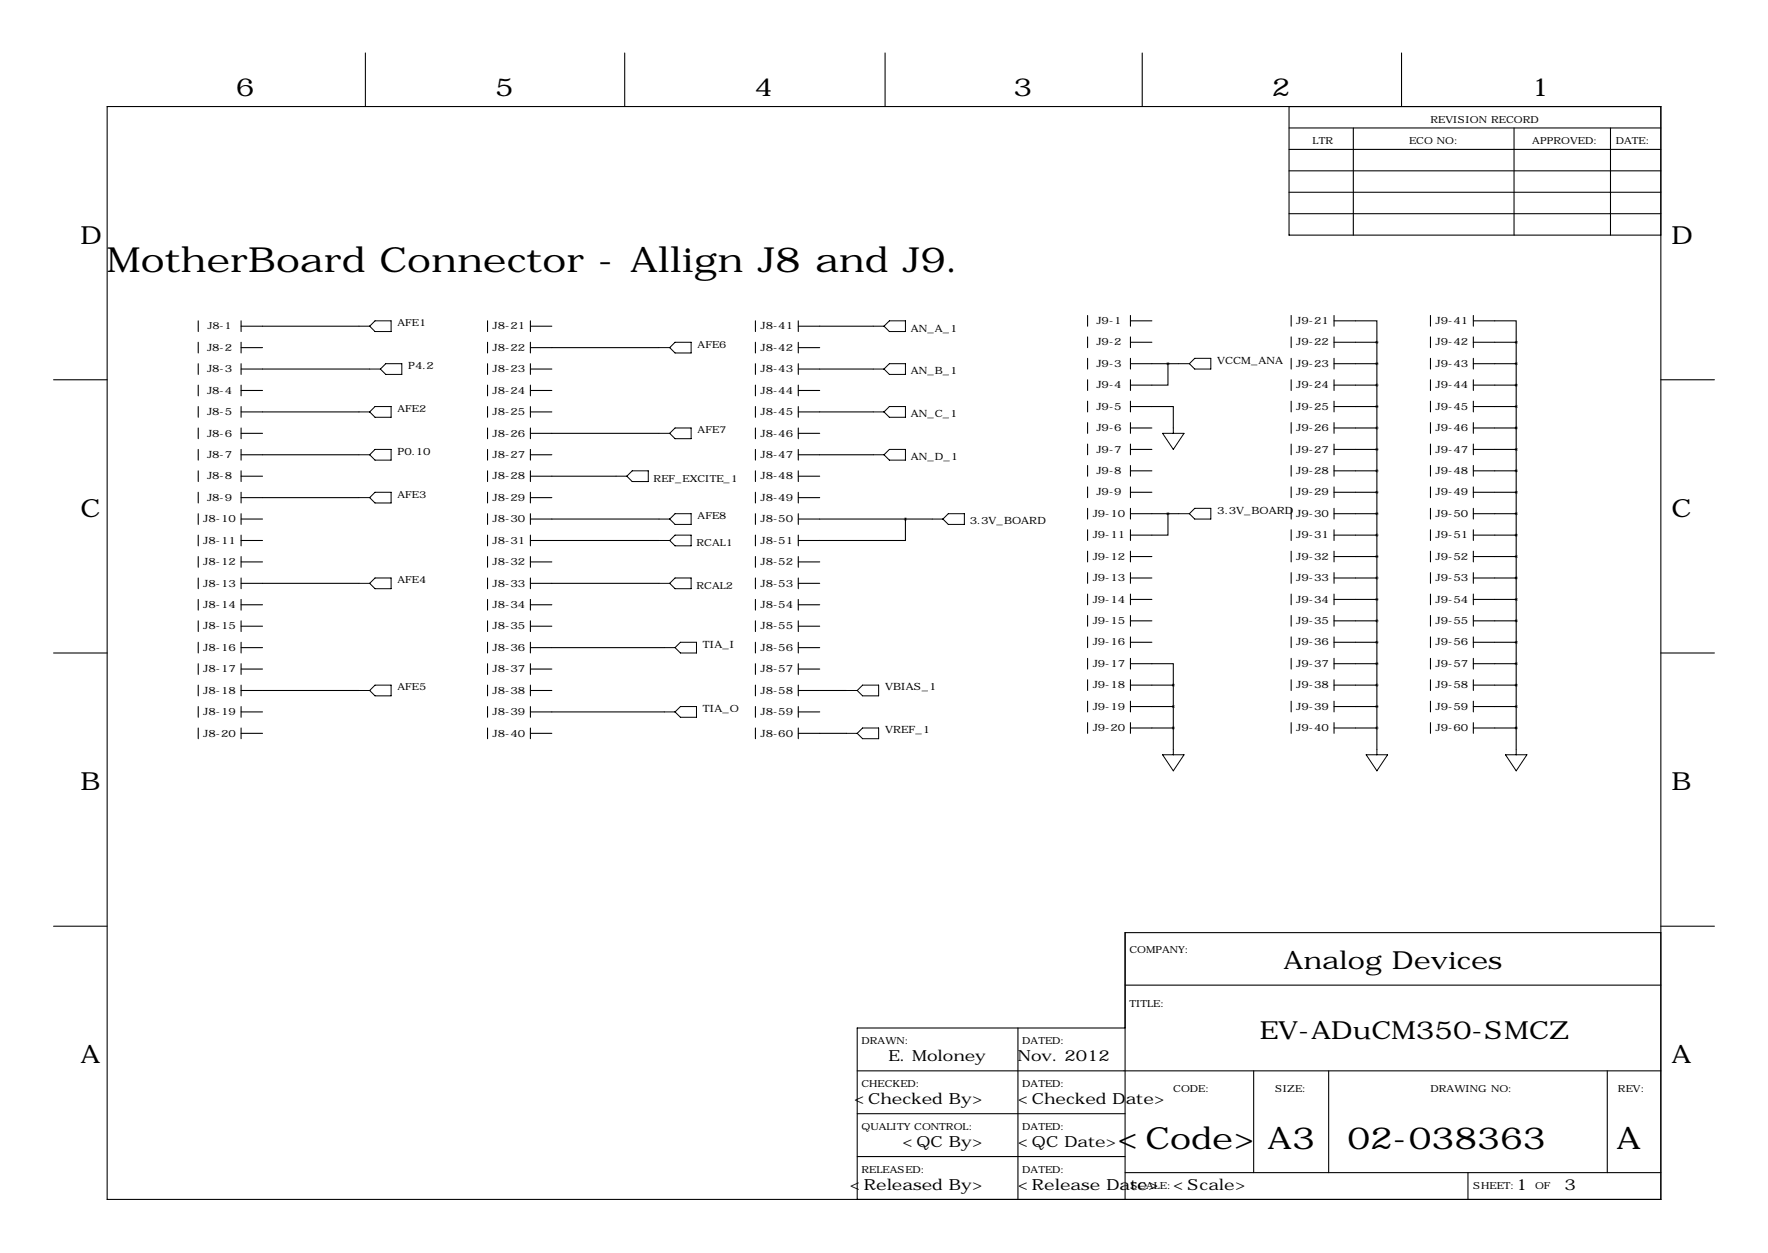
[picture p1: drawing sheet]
<svg xmlns="http://www.w3.org/2000/svg" width="419mm" height="297mm" viewBox="0 0 419 297" stroke-linecap="round" stroke-linejoin="round" font-family="sans-serif">
<g fill="none" stroke="#000" stroke-width=".25">
<path d="M86.6 12.6v12.7M148.1 12.6v12.7M209.8 12.6v12.7M270.8 12.6v12.7M332.2 12.6v12.7M25.4 25.3h368.3v259h-368.3zM305.6 30.3h88.1M305.6 35.4h88.1M305.6 25.3v30.4h88.1M320.8 30.3v25.4M358.9 30.3v25.4M381.8 30.3v25.4"/>
<path d="M305.6 40.5h88.1M305.6 45.6h88.1M305.6 50.7h88.1M47 76.1v2.5M57.1 76.1v2.5M57.1 77.3h28M115.6 76.1v2.5M125.7 77.3h5.1M125.7 76.1v2.5M179.1 76.1v2.5M189.2 77.3h17.8M189.2 76.1v2.5"/>
<path d="M257.8 74.8v2.5M257.8 79.9v2.5M268 74.8v2.5M268 79.9v2.5M268 76.1h5M306.1 74.8v2.5M306.1 79.9v2.5M316.2 76.1h10.2v5M316.2 74.8v2.5M316.2 79.9v2.5M339.1 74.8v2.5M339.1 79.9v2.5"/>
<path d="M349.2 76.1h10.2v5M349.2 74.8v2.5M349.2 79.9v2.5M12.7 90h12.7M47 81.1v2.6M47 86.2v2.6M47 91.3v2.5M47 96.4v2.5M57.1 81.1v2.6M57.1 86.2v2.6M57.1 91.3v2.5M57.1 96.4v2.5"/>
<path d="M57.1 82.4h5.1M57.1 87.5h30.5M57.1 92.6h5.1M57.1 97.6h28M115.6 81.1v2.6M115.6 86.2v2.6M115.6 91.3v2.5M115.6 96.4v2.5M125.7 82.4h30.5M125.7 87.5h5.1M125.7 92.6h5.1M125.7 97.6h5.1"/>
<path d="M125.7 81.1v2.6M125.7 86.2v2.6M125.7 91.3v2.5M125.7 96.4v2.5M179.1 81.1v2.6M179.1 86.2v2.6M179.1 91.3v2.5M179.1 96.4v2.5M189.2 82.4h5.1M189.2 87.5h17.8M189.2 92.6h5.1M189.2 97.6h17.8"/>
<path d="M189.2 81.1v2.6M189.2 86.2v2.6M189.2 91.3v2.5M189.2 96.4v2.5M257.8 84.9v2.6M257.8 90v2.6M257.8 95.1v2.5M268 96.4h10.1v5.1M268 84.9v2.6M268 90v2.6M268 95.1v2.5M268 81.1h5"/>
<path d="M268 86.2h11.4M276.9 86.2v5.1h-8.9M306.1 84.9v2.6M306.1 90v2.6M306.1 95.1v2.5M316.2 81.1h10.2M316.2 86.2h10.2M316.2 91.3h10.2M316.2 96.4h10.2M316.2 84.9v2.6M316.2 90v2.6M316.2 95.1v2.5"/>
<path d="M326.4 81.1v96.6M339.1 84.9v2.6M339.1 90v2.6M339.1 95.1v2.5M349.2 81.1h10.2M349.2 86.2h10.2M349.2 91.3h10.2M349.2 96.4h10.2M349.2 84.9v2.6M349.2 90v2.6M349.2 95.1v2.5M359.4 81.1v96.6"/>
<path d="M393.7 90h12.7M47 101.5v2.5M47 106.5v2.6M47 111.6v2.6M47 116.7v2.5M57.1 101.5v2.5M57.1 106.5v2.6M57.1 111.6v2.6M57.1 116.7v2.5M57.1 102.7h5.1M57.1 107.8h28M57.1 112.9h5.1"/>
<path d="M57.1 118h28M115.6 101.5v2.5M115.6 106.5v2.6M115.6 111.6v2.6M115.6 116.7v2.5M125.7 102.7h30.5M125.7 107.8h5.1M125.7 112.9h20.3M125.7 118h5.1M125.7 101.5v2.5M125.7 106.5v2.6M125.7 111.6v2.6"/>
<path d="M125.7 116.7v2.5M179.1 101.5v2.5M179.1 106.5v2.6M179.1 111.6v2.6M179.1 116.7v2.5M189.2 102.7h5.1M189.2 107.8h17.8M189.2 112.9h5.1M189.2 118h5.1M189.2 101.5v2.5M189.2 106.5v2.6M189.2 111.6v2.6"/>
<path d="M189.2 116.7v2.5M257.8 100.2v2.5M257.8 105.3v2.5M257.8 110.3v2.6M257.8 115.4v2.6M268 100.2v2.5M268 105.3v2.5M268 110.3v2.6M268 115.4v2.6M268 101.5h5M268 106.5h5M268 111.6h5"/>
<path d="M268 116.7h5M306.1 100.2v2.5M306.1 105.3v2.5M306.1 110.3v2.6M306.1 115.4v2.6M316.2 101.5h10.2M316.2 106.5h10.2M316.2 111.6h10.2M316.2 116.7h10.2M316.2 100.2v2.5M316.2 105.3v2.5M316.2 110.3v2.6"/>
<path d="M316.2 115.4v2.6M339.1 100.2v2.5M339.1 105.3v2.5M339.1 110.3v2.6M339.1 115.4v2.6M349.2 101.5h10.2M349.2 106.5h10.2M349.2 111.6h10.2M349.2 116.7h10.2M349.2 100.2v2.5M349.2 105.3v2.5M349.2 110.3v2.6"/>
<path d="M349.2 115.4v2.6M47 121.8v2.5M47 126.9v2.5M47 131.9v2.6M47 137v2.6M57.1 121.8v2.5M57.1 126.9v2.5M57.1 131.9v2.6M57.1 137v2.6M57.1 123h5.1M57.1 128.1h5.1M57.1 133.2h5.1"/>
<path d="M57.1 138.3h28M115.6 121.8v2.5M115.6 126.9v2.5M115.6 131.9v2.6M115.6 137v2.6M125.7 123h30.5M125.7 128.1h30.5M125.7 133.2h5.1M125.7 138.3h30.5M125.7 121.8v2.5M125.7 126.9v2.5M125.7 131.9v2.6"/>
<path d="M125.7 137v2.6M179.1 121.8v2.5M179.1 126.9v2.5M179.1 131.9v2.6M179.1 137v2.6M189.2 123h31.8M189.2 133.2h5.1M189.2 138.3h5.1M189.2 121.8v2.5M189.2 126.9v2.5M189.2 131.9v2.6M189.2 137v2.6"/>
<path d="M214.6 123v5.1h-25.4M257.8 120.5v2.5M257.8 125.6v2.5M257.8 130.7v2.5M257.8 135.7v2.6M268 120.5v2.5M268 125.6v2.5M268 130.7v2.5M268 135.7v2.6M268 121.8h11.4M268 131.9h5M268 137h5"/>
<path d="M276.9 121.8v5.1h-8.9M306.1 120.5v2.5M306.1 125.6v2.5M306.1 130.7v2.5M306.1 135.7v2.6M316.2 121.8h10.2M316.2 126.9h10.2M316.2 131.9h10.2M316.2 137h10.2M316.2 120.5v2.5M316.2 125.6v2.5M316.2 130.7v2.5"/>
<path d="M316.2 135.7v2.6M339.1 120.5v2.5M339.1 125.6v2.5M339.1 130.7v2.5M339.1 135.7v2.6M349.2 121.8h10.2M349.2 126.9h10.2M349.2 131.9h10.2M349.2 137h10.2M349.2 120.5v2.5M349.2 125.6v2.5M349.2 130.7v2.5"/>
<path d="M349.2 135.7v2.6M12.7 154.8h12.7M47 142.1v2.5M47 147.2v2.5M47 152.3v2.5M47 157.3v2.6M57.1 142.1v2.5M57.1 147.2v2.5M57.1 152.3v2.5M57.1 157.3v2.6M57.1 143.4h5.1M57.1 148.4h5.1"/>
<path d="M57.1 153.5h5.1M57.1 158.6h5.1M115.6 142.1v2.5M115.6 147.2v2.5M115.6 152.3v2.5M115.6 157.3v2.6M125.7 143.4h5.1M125.7 148.4h5.1M125.7 153.5h31.8M125.7 158.6h5.1M125.7 142.1v2.5M125.7 147.2v2.5"/>
<path d="M125.7 152.3v2.5M125.7 157.3v2.6M179.1 142.1v2.5M179.1 147.2v2.5M179.1 152.3v2.5M179.1 157.3v2.6M189.2 143.4h5.1M189.2 148.4h5.1M189.2 153.5h5.1M189.2 158.6h5.1M189.2 142.1v2.5M189.2 147.2v2.5"/>
<path d="M189.2 152.3v2.5M189.2 157.3v2.6M257.8 140.8v2.6M257.8 145.9v2.5M257.8 151v2.5M257.8 156.1v2.5M268 157.3h10.1v5.1M268 140.8v2.6M268 145.9v2.5M268 151v2.5M268 156.1v2.5M268 142.1h5"/>
<path d="M268 147.2h5M268 152.3h5M306.1 140.8v2.6M306.1 145.9v2.5M306.1 151v2.5M306.1 156.1v2.5M316.2 142.1h10.2M316.2 147.2h10.2M316.2 152.3h10.2M316.2 157.3h10.2M316.2 140.8v2.6M316.2 145.9v2.5"/>
<path d="M316.2 151v2.5M316.2 156.1v2.5M339.1 140.8v2.6M339.1 145.9v2.5M339.1 151v2.5M339.1 156.1v2.5M349.2 142.1h10.2M349.2 147.2h10.2M349.2 152.3h10.2M349.2 157.3h10.2M349.2 140.8v2.6M349.2 145.9v2.5"/>
<path d="M349.2 151v2.5M349.2 156.1v2.5M393.7 154.8h12.7M47 162.4v2.6M47 167.5v2.5M47 172.6v2.5M57.1 162.4v2.6M57.1 167.5v2.5M57.1 172.6v2.5M57.1 163.7h28M57.1 168.8h5.1M57.1 173.8h5.1"/>
<path d="M115.6 162.4v2.6M115.6 167.5v2.5M115.6 172.6v2.5M125.7 163.7h5.1M125.7 168.8h31.8M125.7 173.8h5.1M125.7 162.4v2.6M125.7 167.5v2.5M125.7 172.6v2.5M179.1 162.4v2.6M179.1 167.5v2.5M179.1 172.6v2.5"/>
<path d="M189.2 163.7h11.5M189.2 168.8h5.1M189.2 173.8h11.5M189.2 162.4v2.6M189.2 167.5v2.5M189.2 172.6v2.5M257.8 161.1v2.6M257.8 166.2v2.6M257.8 171.3v2.5M268 161.1v2.6M268 166.2v2.6M268 171.3v2.5"/>
<path d="M268 162.4h10.1M268 167.5h10.1M268 172.6h10.1M278.1 162.4v15.3M306.1 161.1v2.6M306.1 166.2v2.6M306.1 171.3v2.5M316.2 162.4h10.2M316.2 167.5h10.2M316.2 172.6h10.2M316.2 161.1v2.6M316.2 166.2v2.6"/>
<path d="M316.2 171.3v2.5M339.1 161.1v2.6M339.1 166.2v2.6M339.1 171.3v2.5M349.2 162.4h10.2M349.2 167.5h10.2M349.2 172.6h10.2M349.2 161.1v2.6M349.2 166.2v2.6M349.2 171.3v2.5M12.7 219.6h12.7M393.7 219.6h12.7"/>
<path d="M266.7 233.5h127M393.7 221.1h-127v63.2M203.2 253.9h190.5M241.3 243.7v40.6M266.7 243.7h-63.5v40.6M297.2 253.9v24.1M315 253.9v24.1M381 253.9v24.1M203.2 264h63.5M203.2 274.2h63.5M266.7 278h127M348 278v6.3"/>
</g>
<g fill="none" stroke="#000" stroke-width=".24">
<path d="M85.1 77.3h2.5M88.9 76.1h3.8v2.5h-3.8l-1.3-1.3zM207 77.3h2.5M210.8 76.1h3.8v2.5h-3.8l-1.3-1.3zM85.1 97.6h2.5M87.6 97.6l1.3-1.2h3.8v2.5h-3.8zM87.6 87.5h2.6M90.2 87.5l1.2-1.3h3.8v2.6h-3.8zM156.2 82.4h2.5M158.7 82.4l1.3-1.3h3.8v2.6h-3.8zM207 97.6h2.5M207 87.5h2.5"/>
<path d="M210.8 96.4h3.8v2.5h-3.8l-1.3-1.3zM210.8 86.2h3.8v2.6h-3.8l-1.3-1.3zM279.4 86.2h2.5M283.2 84.9h3.8v2.6h-3.8l-1.3-1.3zM85.1 118h2.5M85.1 107.8h2.5M87.6 107.8l1.3-1.3h3.8v2.6h-3.8zM87.6 118l1.3-1.3h3.8v2.5h-3.8zM146 112.9h2.6M149.9 111.6h3.8v2.6h-3.8l-1.3-1.3zM156.2 102.7h2.5M160 101.5h3.8v2.5h-3.8l-1.3-1.3z"/>
<path d="M207 107.8h2.5M210.8 106.5h3.8v2.6h-3.8l-1.3-1.3zM275.6 102.7h5.1l-2.6 3.8zM278.1 101.5v1.2M85.1 138.3h2.5M87.6 138.3l1.3-1.3h3.8v2.6h-3.8zM156.2 138.3h2.5M156.2 123h2.5M156.2 128.1h2.5M158.7 123l1.3-1.2h3.8v2.5h-3.8zM158.7 128.1l1.3-1.2h3.8v2.5h-3.8zM160 137h3.8v2.6h-3.8l-1.3-1.3z"/>
<path d="M221 123h2.5M223.5 123l1.3-1.2h3.8v2.5h-3.8zM279.4 121.8h2.5M283.2 120.5h3.8v2.5h-3.8l-1.3-1.2zM157.5 153.5h2.5M161.3 152.3h3.8v2.5h-3.8l-1.3-1.3zM85.1 163.7h2.5M87.6 163.7l1.3-1.3h3.8v2.6h-3.8zM157.5 168.8h2.5M160 168.8l1.3-1.3h3.8v2.5h-3.8zM200.7 163.7h2.5M200.7 173.8h2.5"/>
<path d="M204.5 162.4h3.8v2.6h-3.8l-1.3-1.3zM204.5 172.6h3.8v2.5h-3.8l-1.3-1.3zM275.6 178.9h5.1l-2.6 3.8zM278.1 177.7v1.2M323.8 178.9h5.1l-2.5 3.8zM326.4 177.7v1.2M356.9 178.9h5l-2.5 3.8zM359.4 177.7v1.2"/>
</g>
<path d="M278.1 162.4a.05 .05 0 0 0 .1 0 .05 .05 0 0 0-.1 0zM278.1 167.5a.05 .05 0 0 0 .1 0 .05 .05 0 0 0-.1 0zM278.1 172.6a.05 .05 0 0 0 .1 0 .05 .05 0 0 0-.1 0zM214.6 123a.05 .05 0 0 0 .1 0 .05 .05 0 0 0-.1 0zM276.8 86.2a.05 .05 0 0 0 .1 0 .05 .05 0 0 0-.1 0zM276.8 121.8a.05 .05 0 0 0 .1 0 .05 .05 0 0 0-.1 0z" fill="#000" stroke="#000" stroke-width=".63"/>
<text font-size="8.2" x="25.4" y="64.4">MotherBoard Connector - Allign J8 and J9.</text>
<g font-size="7.3">
<text x="264.9" y="272.3">&lt;Code&gt;</text>
<text x="300.5" y="272.3">A3</text>
<text x="319.4" y="272.3">02-038363</text>
<text x="383.2" y="272.3">A</text>
</g>
<g font-size="5.9">
<text x="55.9" y="22.7">6</text>
<text x="117.3" y="22.7">5</text>
<text x="178.8" y="22.7">4</text>
<text x="240.3" y="22.7">3</text>
<text x="301.5" y="22.7">2</text>
<text x="363" y="22.7">1</text>
<text x="19" y="57.8">D</text>
<text x="396.2" y="57.8">D</text>
<text x="19" y="122.5">C</text>
<text x="396.2" y="122.5">C</text>
<text x="19" y="187.3">B</text>
<text x="396.2" y="187.3">B</text>
<text x="304.2" y="229.8">Analog Devices</text>
<text x="298.6" y="246.3">EV-ADuCM350-SMCZ</text>
<text x="19" y="252.1">A</text>
<text x="396.2" y="252.1">A</text>
</g>
<g font-size="3.6">
<text x="210.6" y="251.6">E. Moloney</text>
<text x="241.3" y="251.6">Nov. 2012</text>
<text x="202.5" y="261.8">&lt;Checked By&gt;</text>
<text x="241.3" y="261.8">&lt;Checked Date&gt;</text>
<text x="213.9" y="272">&lt;QC By&gt;</text>
<text x="241.3" y="272">&lt;QC Date&gt;</text>
<text x="201.5" y="282.1">&lt;Released By&gt;</text>
<text x="241.3" y="282.1">&lt;Release Date&gt;</text>
<text x="278.1" y="282.1">&lt;Scale&gt;</text>
<text x="359.4" y="282.1">1</text>
<text x="370.8" y="282.1">3</text>
</g>
<g font-size="2.4">
<text x="259.9" y="76.8">J9-1</text>
<text x="307.3" y="76.8">J9-21</text>
<text x="340.3" y="76.8">J9-41</text>
<text x="49.1" y="83.2">J8-2</text>
<text x="116.8" y="78.1">J8-21</text>
<text x="116.8" y="83.2">J8-22</text>
<text x="180.3" y="78.1">J8-41</text>
<text x="180.3" y="83.2">J8-42</text>
<text x="215.9" y="78.6">AN_A_1</text>
<text x="259.9" y="81.9">J9-2</text>
<text x="307.3" y="81.9">J9-22</text>
<text x="340.3" y="81.9">J9-42</text>
<text x="49.1" y="88.3">J8-3</text>
<text x="96.8" y="87.5">P4.2</text>
<text x="116.8" y="88.3">J8-23</text>
<text x="180.3" y="88.3">J8-43</text>
<text x="215.9" y="88.8">AN_B_1</text>
<text x="259.9" y="87">J9-3</text>
<text x="288.5" y="86.2">VCCM_ANA</text>
<text x="307.3" y="87">J9-23</text>
<text x="340.3" y="87">J9-43</text>
<text x="49.1" y="93.3">J8-4</text>
<text x="116.8" y="93.3">J8-24</text>
<text x="180.3" y="93.3">J8-44</text>
<text x="259.9" y="92.1">J9-4</text>
<text x="307.3" y="92.1">J9-24</text>
<text x="340.3" y="92.1">J9-44</text>
<text x="49.1" y="98.4">J8-5</text>
<text x="116.8" y="98.4">J8-25</text>
<text x="180.3" y="98.4">J8-45</text>
<text x="215.9" y="98.9">AN_C_1</text>
<text x="259.9" y="97.1">J9-5</text>
<text x="307.3" y="97.1">J9-25</text>
<text x="340.3" y="97.1">J9-45</text>
<text x="49.1" y="103.5">J8-6</text>
<text x="94.2" y="107.8">P0.10</text>
<text x="116.8" y="103.5">J8-26</text>
<text x="180.3" y="103.5">J8-46</text>
<text x="259.9" y="102.2">J9-6</text>
<text x="259.9" y="107.3">J9-7</text>
<text x="307.3" y="102.2">J9-26</text>
<text x="307.3" y="107.3">J9-27</text>
<text x="340.3" y="102.2">J9-46</text>
<text x="340.3" y="107.3">J9-47</text>
<text x="49.1" y="108.6">J8-7</text>
<text x="49.1" y="113.7">J8-8</text>
<text x="116.8" y="108.6">J8-27</text>
<text x="116.8" y="113.7">J8-28</text>
<text x="180.3" y="108.6">J8-47</text>
<text x="180.3" y="113.7">J8-48</text>
<text x="215.9" y="109.1">AN_D_1</text>
<text x="259.9" y="112.4">J9-8</text>
<text x="307.3" y="112.4">J9-28</text>
<text x="340.3" y="112.4">J9-48</text>
<text x="49.1" y="118.7">J8-9</text>
<text x="116.8" y="118.7">J8-29</text>
<text x="180.3" y="118.7">J8-49</text>
<text x="259.9" y="117.5">J9-9</text>
<text x="307.3" y="117.5">J9-29</text>
<text x="340.3" y="117.5">J9-49</text>
<text x="48.2" y="123.8">J8-10</text>
<text x="116.8" y="123.8">J8-30</text>
<text x="180.3" y="123.8">J8-50</text>
<text x="229.9" y="124.3">3.3V_BOARD</text>
<text x="259" y="122.5">J9-10</text>
<text x="288.5" y="121.8">3.3V_BOARD</text>
<text x="307.3" y="122.5">J9-30</text>
<text x="340.3" y="122.5">J9-50</text>
<text x="48.2" y="128.9">J8-11</text>
<text x="116.8" y="128.9">J8-31</text>
<text x="180.3" y="128.9">J8-51</text>
<text x="259" y="127.6">J9-11</text>
<text x="307.3" y="127.6">J9-31</text>
<text x="340.3" y="127.6">J9-51</text>
<text x="48.2" y="134">J8-12</text>
<text x="116.8" y="134">J8-32</text>
<text x="180.3" y="134">J8-52</text>
<text x="259" y="132.7">J9-12</text>
<text x="259" y="137.8">J9-13</text>
<text x="307.3" y="132.7">J9-32</text>
<text x="307.3" y="137.8">J9-33</text>
<text x="340.3" y="132.7">J9-52</text>
<text x="340.3" y="137.8">J9-53</text>
<text x="48.2" y="139.1">J8-13</text>
<text x="116.8" y="139.1">J8-33</text>
<text x="180.3" y="139.1">J8-53</text>
<text x="259" y="142.9">J9-14</text>
<text x="307.3" y="142.9">J9-34</text>
<text x="340.3" y="142.9">J9-54</text>
<text x="48.2" y="144.1">J8-14</text>
<text x="48.2" y="149.2">J8-15</text>
<text x="116.8" y="144.1">J8-34</text>
<text x="116.8" y="149.2">J8-35</text>
<text x="180.3" y="144.1">J8-54</text>
<text x="180.3" y="149.2">J8-55</text>
<text x="259" y="147.9">J9-15</text>
<text x="307.3" y="147.9">J9-35</text>
<text x="340.3" y="147.9">J9-55</text>
<text x="48.2" y="154.3">J8-16</text>
<text x="116.8" y="154.3">J8-36</text>
<text x="166.6" y="153.5">TIA_I</text>
<text x="180.3" y="154.3">J8-56</text>
<text x="259" y="153">J9-16</text>
<text x="307.3" y="153">J9-36</text>
<text x="340.3" y="153">J9-56</text>
<text x="48.2" y="159.4">J8-17</text>
<text x="116.8" y="159.4">J8-37</text>
<text x="180.3" y="159.4">J8-57</text>
<text x="259" y="158.1">J9-17</text>
<text x="307.3" y="158.1">J9-37</text>
<text x="340.3" y="158.1">J9-57</text>
<text x="48.2" y="164.5">J8-18</text>
<text x="116.8" y="164.5">J8-38</text>
<text x="180.3" y="164.5">J8-58</text>
<text x="209.8" y="163.7">VBIAS_1</text>
<text x="259" y="163.2">J9-18</text>
<text x="307.3" y="163.2">J9-38</text>
<text x="340.3" y="163.2">J9-58</text>
<text x="48.2" y="169.5">J8-19</text>
<text x="116.8" y="169.5">J8-39</text>
<text x="166.6" y="168.8">TIA_O</text>
<text x="180.3" y="169.5">J8-59</text>
<text x="209.8" y="173.8">VREF_1</text>
<text x="259" y="168.3">J9-19</text>
<text x="259" y="173.3">J9-20</text>
<text x="307.3" y="168.3">J9-39</text>
<text x="307.3" y="173.3">J9-40</text>
<text x="340.3" y="168.3">J9-59</text>
<text x="340.3" y="173.3">J9-60</text>
<text x="48.2" y="174.6">J8-20</text>
<text x="116.8" y="174.6">J8-40</text>
<text x="180.3" y="174.6">J8-60</text>
</g>
<g font-size="2.3">
<text x="339.1" y="29.1">REVISION RECORD</text>
<text x="311.1" y="34.1">LTR</text>
<text x="334" y="34.1">ECO NO:</text>
<text x="363.2" y="34.1">APPROVED:</text>
<text x="383" y="34.1">DATE:</text>
<text x="94.2" y="77.3">AFE1</text>
<text x="49.2" y="78.1">J8-1</text>
<text x="165.4" y="82.4">AFE6</text>
<text x="94.2" y="97.6">AFE2</text>
<text x="165.4" y="102.7">AFE7</text>
<text x="94.2" y="118">AFE3</text>
<text x="154.9" y="114.2">REF_EXCITE_1</text>
<text x="165.4" y="123">AFE8</text>
<text x="165.1" y="129.4">RCAL1</text>
<text x="94.2" y="138.3">AFE4</text>
<text x="165.1" y="139.6">RCAL2</text>
<text x="94.2" y="163.7">AFE5</text>
<text x="267.7" y="225.9">COMPANY:</text>
<text x="267.7" y="238.6">TITLE:</text>
<text x="204.2" y="247.5">DRAWN:</text>
<text x="242.3" y="247.5">DATED:</text>
<text x="204.2" y="257.7">CHECKED:</text>
<text x="242.3" y="257.7">DATED:</text>
<text x="278.1" y="258.9">CODE:</text>
<text x="302.3" y="258.9">SIZE:</text>
<text x="339.1" y="258.9">DRAWING NO:</text>
<text x="383.5" y="258.9">REV:</text>
<text x="204.2" y="267.8">QUALITY CONTROL:</text>
<text x="242.3" y="267.8">DATED:</text>
<text x="204.2" y="278">RELEASED:</text>
<text x="242.3" y="278">DATED:</text>
<text x="268" y="281.8">SCALE:</text>
<text x="349.2" y="281.8">SHEET:</text>
<text x="363.9" y="281.8">OF</text>
</g>
</svg>
